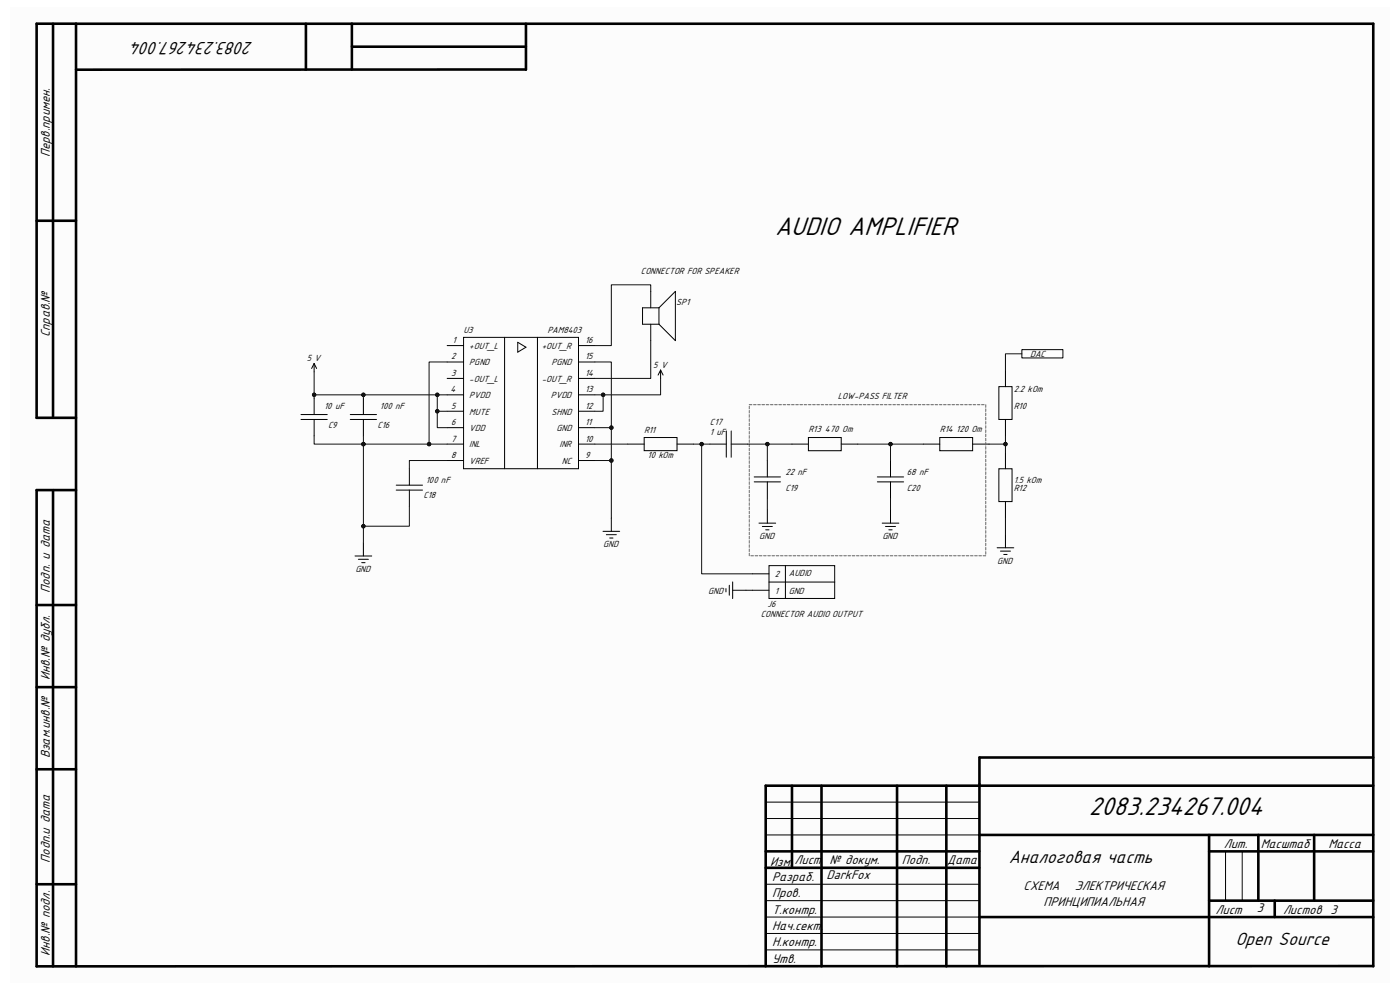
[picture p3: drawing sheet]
<svg xmlns="http://www.w3.org/2000/svg" width="297mm" height="210mm" viewBox="0 0 297 210" stroke-linecap="round" stroke-linejoin="round" font-family="sans-serif">
<path d="M2.2 1.5h292.6v207h-292.6z" fill-rule="evenodd" fill="#fcfcfc"/>
<g fill="none" stroke="#000" stroke-width=".55">
<path d="M11.3 5v83.6M16.1 5v200M64.9 5v9.8M74.7 5v9.7M74.7 9.9h36.9M111.6 14.7l-95.5 .1M111.6 5v9.8M7.8 46.8h8.3M16.1 88.6h-8.3v-83.6h283.5v200M11.3 104v101M16.1 104h-8.3v101l283.5-.1M7.8 128.3h8.3"/>
<path d="M7.8 145.8h8.3M7.8 163.2h8.3M168 166.7v17.4M174.3 166.7v38.3M190.3 166.7v38.3M200.8 166.7v38.3M207.7 177.1h83.6M256.5 177.1v27.9M267 177.1v14M278.8 177.1v14M291.3 160.7h-83.5v43.9M291.3 166.7h-128.9v38.3"/>
<path d="M7.8 187.6h8.3M162.4 184.1h45.3M162.4 180.6h45.3M207.7 194.5h83.6M256.5 180.6h34.8M256.5 191.1h34.8M270.4 191.1v3.4"/>
</g>
<g fill="none" stroke="#000" stroke-width=".21">
<path d="M66.6 77.1l-.5 1.1M66.6 77.1l.6 1.1M66.6 77.1v1.8M94.9 73.3h3.4M94.9 76.8h3.4M98.3 71.6h24.4v27.8h-24.4zM107.1 71.6v27.8M109.8 72.6l1.8 1.1-1.8 1zM114 71.6v27.8M122.7 73.3h3.5M122.7 76.8h3.5M140.1 78.5l-.5 1.1"/>
<path d="M140.1 78.5l.6 1.1M140.1 78.5v1.8M74.3 89h5.6M74.3 87.9h5.6M77.1 84.5v3.4M77.1 89v3.5M86.8 99.4v3.5M94.9 80.3h3.4M94.9 83.8h3.4M94.9 87.2h3.4M94.9 90.7h3.4M94.9 94.2h3.4"/>
<path d="M94.9 97.7h3.4M122.7 80.3h3.5M122.7 83.8h3.5M122.7 87.2h3.5M122.7 90.7h3.5M122.7 94.2h3.5M122.7 97.7h3.5M133.2 94.2h3.5M136.7 92.8h6.9v2.8h-6.9zM143.6 94.2h3.5M150.6 94.2h3.5M154.1 91.4v5.6"/>
<path d="M155.1 94.2h3.5M155.1 91.4v5.6M75.3 117.9h3.6M76 118.6h2.2M76.7 119.4h.7M77.1 115.1v2.8M84.1 104h5.5M84.1 102.9h5.5M86.8 104v3.4M127.9 112.7h3.6M128.6 113.4h2.2M129.3 114.1h.7"/>
<path d="M129.7 109.9v2.8M162.4 177.1h45.3M162.4 170.2h45.3M162.4 173.6h45.3M162.4 198h45.3M162.4 191.1h45.3M162.4 194.5h45.3M162.4 187.6h45.3M260 180.6v10.5M263.5 180.6v10.5M162.4 201.5h45.3"/>
</g>
<path d="M216.8 74.2h8.7v1.7h-8.7z" fill-rule="evenodd" fill="#fefefe"/>
<g fill="none" stroke="#000" stroke-width=".21">
<path d="M138.1 61.8v3.5M138.1 68.8v3.5M139.8 65.3h-3.5v3.5h3.5M139.8 65.3v3.5M139.8 65.3l3.5-3.5v10.5l-3.5-3.5M213.3 78.5v3.5M216.8 74.2h8.7v1.7h-8.7zM63.9 89h5.5M63.9 87.9h5.5M66.6 84.5v3.4M66.6 89v3.5M162.8 97.7v3.5"/>
<path d="M168 94.2h3.5M171.5 92.8h7v2.8h-7zM178.5 94.2h3.4M188.9 97.7v3.5M195.9 94.2h3.5M199.4 92.8h6.9v2.8h-6.9zM206.3 94.2h3.5M211.9 82h2.8v7h-2.8zM211.9 99.4h2.8v7h-2.8zM213.3 89v3.5M213.3 96v3.4M160 102.2h5.6"/>
<path d="M160 101.2h5.6M161 111h3.6M161.7 111.7h2.2M162.4 112.4h.7M162.8 102.2v3.5M162.8 108.1v2.9M163.1 120h14v7h-14zM166.6 120v7M186.1 102.2h5.6M186.1 101.2h5.6M187.2 111h3.5M187.9 111.7h2.1"/>
<path d="M188.6 112.4h.7M188.9 102.2v3.5M188.9 108.2v2.8M211.5 116.2h3.6M212.2 116.9h2.2M212.9 117.6h.8M213.3 106.4v3.5M213.3 113.4v2.8M154 124.9v.7M154.7 124.2v2.1M155.4 125.2h2.9M155.4 123.4v3.6"/>
<path d="M159.7 125.2h3.4M159.7 121.7h3.4M163.1 123.5h14"/>
</g>
<g fill="none" stroke="#666" stroke-width=".21">
<path d="M159 85.9h.5M159 86.2v.5M159 87.1v.5M159 88v.5M159 88.9v.5M159 89.7v.6M159 90.6v.6M159 91.5v.6M159 92.4v.6M159 93.3v.6M159 94.2v.6M159 95.1v.5"/>
<path d="M159 96v.5M159 96.9v.5M159 97.8v.5M159 98.6v.6M159 99.5v.6M159.9 85.9h.5M160.8 85.9h.5M161.6 85.9h.6M162.5 85.9h.6M163.4 85.9h.6M164.3 85.9h.6M165.2 85.9h.6"/>
<path d="M166.1 85.9h.6M167 85.9h.6M167.9 85.9h.6M168.8 85.9h.6M169.7 85.9h.6M170.6 85.9h.6M171.5 85.9h.6M172.4 85.9h.6M173.3 85.9h.6M174.2 85.9h.6M175.1 85.9h.5M176 85.9h.5"/>
<path d="M176.9 85.9h.5M177.8 85.9h.5M178.7 85.9h.5M179.6 85.9h.5M180.5 85.9h.5M181.4 85.9h.5M182.3 85.9h.5M183.1 85.9h.6M184 85.9h.6M184.9 85.9h.6M185.8 85.9h.6M186.7 85.9h.6"/>
<path d="M187.6 85.9h.6M188.5 85.9h.6M189.4 85.9h.6M190.3 85.9h.6M191.2 85.9h.6M192.1 85.9h.6M193 85.9h.6M193.9 85.9h.6M194.8 85.9h.6M195.7 85.9h.5M196.6 85.9h.5M197.5 85.9h.5"/>
<path d="M198.4 85.9h.5M199.3 85.9h.5M200.2 85.9h.5M201.1 85.9h.5M202 85.9h.5M202.9 85.9h.5M203.8 85.9h.5M204.6 85.9h.6M205.5 85.9h.6M206.4 85.9h.6M207.3 85.9h.6M208.2 85.9h.6"/>
<path d="M209.1 85.9v.5M209.1 86.7v.6M209.1 87.6v.6M209.1 88.5v.6M209.1 89.4v.6M209.1 90.3v.6M209.1 91.2v.5M209.1 92.1v.5M209.1 93v.5M209.1 93.9v.5M209.1 94.8v.5M209.1 95.6v.6"/>
<path d="M209.1 96.5v.6M209.1 97.4v.6M209.1 98.3v.6M209.1 99.2v.6M159 100.4v.6M159 101.3v.6M159 102.2v.6M159 103.1v.6M159 104v.5M159 104.9v.5M159 105.8v.5M159 106.7v.5"/>
<path d="M159 107.6v.5M159 108.4v.6M159 109.3v.6M159 110.2v.6M159 111.1v.6M159 112v.6M159 112.9v.5M159 113.8v.5M159 114.7v.5M159 115.6v.5M159 116.5v.5M159 117.3v.6"/>
<path d="M159.3 117.9h.6M160.2 117.9h.6M161.1 117.9h.5M162 117.9h.5M162.9 117.9h.5M163.8 117.9h.5M164.7 117.9h.5M165.6 117.9h.5M166.5 117.9h.5M167.4 117.9h.5M168.3 117.9h.5M169.1 117.9h.6"/>
<path d="M170 117.9h.6M170.9 117.9h.6M171.8 117.9h.6M172.7 117.9h.6M173.6 117.9h.6M174.5 117.9h.6M175.4 117.9h.6M176.3 117.9h.6M177.2 117.9h.6M178.1 117.9h.6M179 117.9h.6M179.9 117.9h.6"/>
<path d="M180.8 117.9h.6M181.7 117.9h.6M182.6 117.9h.5M183.5 117.9h.5M184.4 117.9h.5M185.3 117.9h.5M186.2 117.9h.5M187.1 117.9h.5M188 117.9h.5M188.9 117.9h.5M189.8 117.9h.5M190.6 117.9h.6"/>
<path d="M191.5 117.9h.6M192.4 117.9h.6M193.3 117.9h.6M194.2 117.9h.6M195.1 117.9h.6M196 117.9h.6M196.9 117.9h.6M197.8 117.9h.6M198.7 117.9h.6M199.6 117.9h.6M200.5 117.9h.6M201.4 117.9h.6"/>
<path d="M202.3 117.9h.6M203.2 117.9h.6M204.1 117.9h.5M205 117.9h.5M205.9 117.9h.5M206.8 117.9h.5M207.7 117.9h.5M208.6 117.9h.5M209.1 100.1v.6M209.1 101v.5M209.1 101.9v.5M209.1 102.8v.5"/>
<path d="M209.1 103.7v.5M209.1 104.6v.5M209.1 105.4v.6M209.1 106.3v.6M209.1 107.2v.6M209.1 108.1v.6M209.1 109v.6M209.1 109.9v.5M209.1 110.8v.5M209.1 111.7v.5M209.1 112.6v.5M209.1 113.5v.5"/>
<path d="M209.1 114.3v.6M209.1 115.2v.6M209.1 116.1v.6M209.1 117v.6"/>
</g>
<path d="M126.2 90.7h3.5" fill="none" stroke="#0e0e0e" stroke-width=".21"/>
<circle cx="129.7" cy="90.7" r=".36" fill="#0e0e0e"/>
<g fill="none" stroke="#0e0e0e" stroke-width=".21">
<path d="M126.2 97.7h3.5"/>
<circle cx="129.7" cy="90.7" r=".36"/>
</g>
<circle cx="129.7" cy="97.7" r=".36" fill="#0e0e0e"/>
<g fill="none" stroke="#0e0e0e" stroke-width=".21">
<path d="M140.1 80.3v3.5h-13.9"/>
<circle cx="129.7" cy="97.7" r=".36"/>
</g>
<circle cx="128" cy="83.8" r=".36" fill="#0e0e0e"/>
<g fill="none" stroke="#0e0e0e" stroke-width=".21">
<path d="M128 83.8v3.4h-1.8"/>
<circle cx="128" cy="83.8" r=".36"/>
</g>
<circle cx="128" cy="83.8" r=".36" fill="#0e0e0e"/>
<g fill="none" stroke="#0e0e0e" stroke-width=".21">
<path d="M94.9 76.8h-3.9v17.4h3.9M94.9 97.7h-8.1v1.7"/>
<circle cx="128" cy="83.8" r=".36"/>
</g>
<circle cx="91" cy="94.2" r=".36" fill="#0e0e0e"/>
<g fill="none" stroke="#0e0e0e" stroke-width=".21">
<path d="M86.8 107.4v4.2h-9.7"/>
<circle cx="91" cy="94.2" r=".36"/>
</g>
<circle cx="77.1" cy="111.6" r=".36" fill="#0e0e0e"/>
<g fill="none" stroke="#0e0e0e" stroke-width=".21">
<path d="M77.1 92.5v1.7"/>
<circle cx="77.1" cy="111.6" r=".36"/>
</g>
<circle cx="77.1" cy="94.2" r=".36" fill="#0e0e0e"/>
<g fill="none" stroke="#0e0e0e" stroke-width=".21">
<path d="M77.1 83.8v.7"/>
<circle cx="77.1" cy="94.2" r=".36"/>
</g>
<circle cx="77.1" cy="83.8" r=".36" fill="#0e0e0e"/>
<g fill="none" stroke="#0e0e0e" stroke-width=".21">
<path d="M126.2 94.2h7M147.1 94.2h3.5"/>
<circle cx="77.1" cy="83.8" r=".36"/>
</g>
<circle cx="148.9" cy="94.2" r=".36" fill="#0e0e0e"/>
<g fill="none" stroke="#0e0e0e" stroke-width=".21">
<path d="M138.1 61.8v-1.4h-8.4v12.9h-3.5M138.1 72.3v8h-11.9M148.9 94.2v27.5h10.8"/>
<circle cx="148.9" cy="94.2" r=".36"/>
</g>
<circle cx="148.9" cy="94.2" r=".36" fill="#0e0e0e"/>
<g fill="none" stroke="#0e0e0e" stroke-width=".21">
<path d="M216.8 75.1h-3.5v3.4M213.3 92.5v3.5"/>
<circle cx="148.9" cy="94.2" r=".36"/>
</g>
<circle cx="213.3" cy="94.2" r=".36" fill="#0e0e0e"/>
<g fill="none" stroke="#0e0e0e" stroke-width=".21">
<path d="M158.6 94.2h9.4M213.3 109.9v3.5"/>
<circle cx="213.3" cy="94.2" r=".36"/>
</g>
<circle cx="162.8" cy="94.2" r=".36" fill="#0e0e0e"/>
<g fill="none" stroke="#0e0e0e" stroke-width=".21">
<path d="M162.8 94.2v3.5"/>
<circle cx="162.8" cy="94.2" r=".36"/>
</g>
<circle cx="162.8" cy="94.2" r=".36" fill="#0e0e0e"/>
<g fill="none" stroke="#0e0e0e" stroke-width=".21">
<path d="M209.8 94.2h3.5"/>
<circle cx="162.8" cy="94.2" r=".36"/>
</g>
<circle cx="213.3" cy="94.2" r=".36" fill="#0e0e0e"/>
<g fill="none" stroke="#0e0e0e" stroke-width=".21">
<path d="M181.9 94.2h14"/>
<circle cx="213.3" cy="94.2" r=".36"/>
</g>
<circle cx="188.9" cy="94.2" r=".36" fill="#0e0e0e"/>
<g fill="none" stroke="#0e0e0e" stroke-width=".21">
<path d="M188.9 94.2v3.5"/>
<circle cx="188.9" cy="94.2" r=".36"/>
</g>
<circle cx="188.9" cy="94.2" r=".36" fill="#0e0e0e"/>
<g fill="none" stroke="#0e0e0e" stroke-width=".21">
<path d="M66.6 83.8v.7M162.8 105.7v2.4M188.9 105.7v2.5"/>
<circle cx="188.9" cy="94.2" r=".36"/>
</g>
<circle cx="66.6" cy="83.8" r=".36" fill="#0e0e0e"/>
<g fill="none" stroke="#0e0e0e" stroke-width=".21">
<path d="M66.6 92.5v1.7h24.4"/>
<circle cx="66.6" cy="83.8" r=".36"/>
</g>
<circle cx="77.1" cy="94.2" r=".36" fill="#0e0e0e"/>
<circle cx="77.1" cy="94.2" r=".36" fill="none" stroke="#0e0e0e" stroke-width=".21"/>
<circle cx="91" cy="94.2" r=".36" fill="#0e0e0e"/>
<g fill="none" stroke="#0e0e0e" stroke-width=".21">
<path d="M66.6 78.9v4.9h28.3"/>
<circle cx="91" cy="94.2" r=".36"/>
</g>
<circle cx="66.6" cy="83.8" r=".36" fill="#0e0e0e"/>
<circle cx="66.6" cy="83.8" r=".36" fill="none" stroke="#0e0e0e" stroke-width=".21"/>
<circle cx="77.1" cy="83.8" r=".36" fill="#0e0e0e"/>
<circle cx="77.1" cy="83.8" r=".36" fill="none" stroke="#0e0e0e" stroke-width=".21"/>
<circle cx="92.8" cy="83.8" r=".36" fill="#0e0e0e"/>
<g fill="none" stroke="#0e0e0e" stroke-width=".21">
<path d="M92.8 83.8v6.9h2.1"/>
<circle cx="92.8" cy="83.8" r=".36"/>
</g>
<circle cx="92.8" cy="83.8" r=".36" fill="#0e0e0e"/>
<circle cx="92.8" cy="83.8" r=".36" fill="none" stroke="#0e0e0e" stroke-width=".21"/>
<circle cx="92.8" cy="87.2" r=".36" fill="#0e0e0e"/>
<g fill="none" stroke="#0e0e0e" stroke-width=".21">
<path d="M92.8 87.2h2.1"/>
<circle cx="92.8" cy="87.2" r=".36"/>
</g>
<circle cx="92.8" cy="87.2" r=".36" fill="#0e0e0e"/>
<g fill="none" stroke="#0e0e0e" stroke-width=".21">
<path d="M77.1 94.2v20.9"/>
<circle cx="92.8" cy="87.2" r=".36"/>
</g>
<circle cx="77.1" cy="94.2" r=".36" fill="#0e0e0e"/>
<circle cx="77.1" cy="94.2" r=".36" fill="none" stroke="#0e0e0e" stroke-width=".21"/>
<circle cx="77.1" cy="111.6" r=".36" fill="#0e0e0e"/>
<g fill="none" stroke="#0e0e0e" stroke-width=".21">
<path d="M126.2 76.8h3.5v33.1"/>
<circle cx="77.1" cy="111.6" r=".36"/>
</g>
<circle cx="129.7" cy="90.7" r=".36" fill="#0e0e0e"/>
<circle cx="129.7" cy="90.7" r=".36" fill="none" stroke="#0e0e0e" stroke-width=".21"/>
<circle cx="129.7" cy="97.7" r=".36" fill="#0e0e0e"/>
<g fill="none" stroke="#0e0e0e" stroke-width=".21">
<path d="M158.3 125.2h1.4"/>
<circle cx="129.7" cy="97.7" r=".36"/>
</g>
<g font-size="6.1">
<text x="164.4" y="49.9">AUDIO AMPLIFIER</text>
<text x="231" y="172.8">2083.234267.004</text>
</g>
<g font-size="4.3">
<text x="53.7" y="8.8" transform="rotate(-180 53.7 8.8)">2083.234267.004</text>
<text x="214" y="183">Аналоговая часть</text>
<text x="262.1" y="200.4">Open Source</text>
</g>
<g font-size="3">
<text x="10.5" y="33.3" transform="rotate(-90 10.5 33.3)">Перв.примен.</text>
<text x="10.5" y="71.5" transform="rotate(-90 10.5 71.5)">Справ.№</text>
<text x="10.5" y="125.8" transform="rotate(-90 10.5 125.8)">Подп. и дата</text>
<text x="10.5" y="144.3" transform="rotate(-90 10.5 144.3)">Инв.№ дубл.</text>
<text x="10.5" y="160.8" transform="rotate(-90 10.5 160.8)">Взам.инв.№</text>
<text x="259.6" y="179.9">Лит.</text>
<text x="267.5" y="179.9">Масштаб</text>
<text x="281.9" y="179.9">Масса</text>
<text x="10.5" y="183" transform="rotate(-90 10.5 183)">Подп.и дата</text>
<text x="163.4" y="183.7">Изм.</text>
<text x="168.6" y="183.3">Лист</text>
<text x="176" y="183.3">№ докум.</text>
<text x="191.3" y="183.3">Подп.</text>
<text x="201" y="183.3">Дата</text>
<text x="163.8" y="186.9">Разраб.</text>
<text x="163.8" y="190.3">Пров.</text>
<text x="175.3" y="186.5">DarkFox</text>
<text x="217.1" y="188.7">СХЕМА</text>
<text x="228" y="188.7">ЭЛЕКТРИЧЕСКАЯ</text>
<text x="163.8" y="193.8">Т.контр.</text>
<text x="163.8" y="197.3">Нач.сект.</text>
<text x="221.4" y="192.2">ПРИНЦИПИАЛЬНАЯ</text>
<text x="257.9" y="193.8">Лист</text>
<text x="266.6" y="193.4">3</text>
<text x="272.2" y="193.8">Листов 3</text>
<text x="10.5" y="202.8" transform="rotate(-90 10.5 202.8)">Инв.№ подл.</text>
<text x="163.8" y="200.8">Н.контр.</text>
<text x="163.8" y="204.3">Утв.</text>
</g>
<g font-size="2.1">
<text x="136" y="58.2">CONNECTOR FOR SPEAKER</text>
<text x="143.5" y="64.6">SP1</text>
<text x="98.3" y="70.7">U3</text>
<text x="116.1" y="70.7">PAM8403</text>
<text x="65.1" y="76.6">5 V</text>
<text x="95.7" y="76.2">2</text>
<text x="96" y="72.8">1</text>
<text x="99.6" y="74">+OUT_L</text>
<text x="99.6" y="77.5">PGND</text>
<text x="114.9" y="74">+OUT_R</text>
<text x="117" y="77.5">PGND</text>
<text x="124.2" y="76.2">15</text>
<text x="124.2" y="72.8">16</text>
<text x="138.6" y="78">5 V</text>
<text x="218.6" y="75.8">DAC</text>
<text x="95.6" y="83.2">4</text>
<text x="95.7" y="79.8">3</text>
<text x="99.6" y="81">-OUT_L</text>
<text x="114.9" y="81">-OUT_R</text>
<text x="124.2" y="83.2">13</text>
<text x="124.2" y="79.8">14</text>
<text x="215.1" y="83.2">2.2 kOm</text>
<text x="68.7" y="86.7">10 uF</text>
<text x="80.6" y="86.7">100 nF</text>
<text x="95.7" y="86.7">5</text>
<text x="99.6" y="84.5">PVDD</text>
<text x="99.6" y="88">MUTE</text>
<text x="116.9" y="84.5">PVDD</text>
<text x="117" y="88">SHND</text>
<text x="124.2" y="86.7">12</text>
<text x="177.8" y="84.6">LOW-PASS FILTER</text>
<text x="215.1" y="86.7">R10</text>
<text x="69.6" y="90.8">C9</text>
<text x="80.1" y="90.8">C16</text>
<text x="95.7" y="90.2">6</text>
<text x="95.7" y="93.7">7</text>
<text x="99.6" y="91.4">VDD</text>
<text x="99.6" y="94.9">INL</text>
<text x="118.1" y="91.4">GND</text>
<text x="118.7" y="94.9">INR</text>
<text x="124.2" y="93.7">10</text>
<text x="124.2" y="90.2">11</text>
<text x="136.7" y="91.9">R11</text>
<text x="150.6" y="90.2">C17</text>
<text x="150.6" y="92.3">1 uF</text>
<text x="171.5" y="91.6">R13 470 Om</text>
<text x="199.4" y="91.6">R14 120 Om</text>
<text x="95.7" y="97.2">8</text>
<text x="99.6" y="98.4">VREF</text>
<text x="119.2" y="98.4">NC</text>
<text x="124.2" y="97.2">9</text>
<text x="137.4" y="97.2">10 kOm</text>
<text x="166.6" y="100.7">22 nF</text>
<text x="192.4" y="100.7">68 nF</text>
<text x="89.8" y="105.7">C18</text>
<text x="90.3" y="102.4">100 nF</text>
<text x="166.6" y="104.1">C19</text>
<text x="192.4" y="104.1">C20</text>
<text x="215.1" y="104.1">R12</text>
<text x="215.1" y="102.4">1.5 kOm</text>
<text x="128" y="116.1">GND</text>
<text x="161.1" y="114.3">GND</text>
<text x="187.2" y="114.3">GND</text>
<text x="211.6" y="119.5">GND</text>
<text x="75.4" y="121.3">GND</text>
<text x="150.2" y="125.9">GND</text>
<text x="164.4" y="125.9">1</text>
<text x="164.4" y="122.4">2</text>
<text x="167.3" y="122.3">AUDIO</text>
<text x="161.4" y="130.9">CONNECTOR AUDIO OUTPUT</text>
<text x="162.8" y="128.9">J6</text>
<text x="167.3" y="126.1">GND</text>
</g>
</svg>
